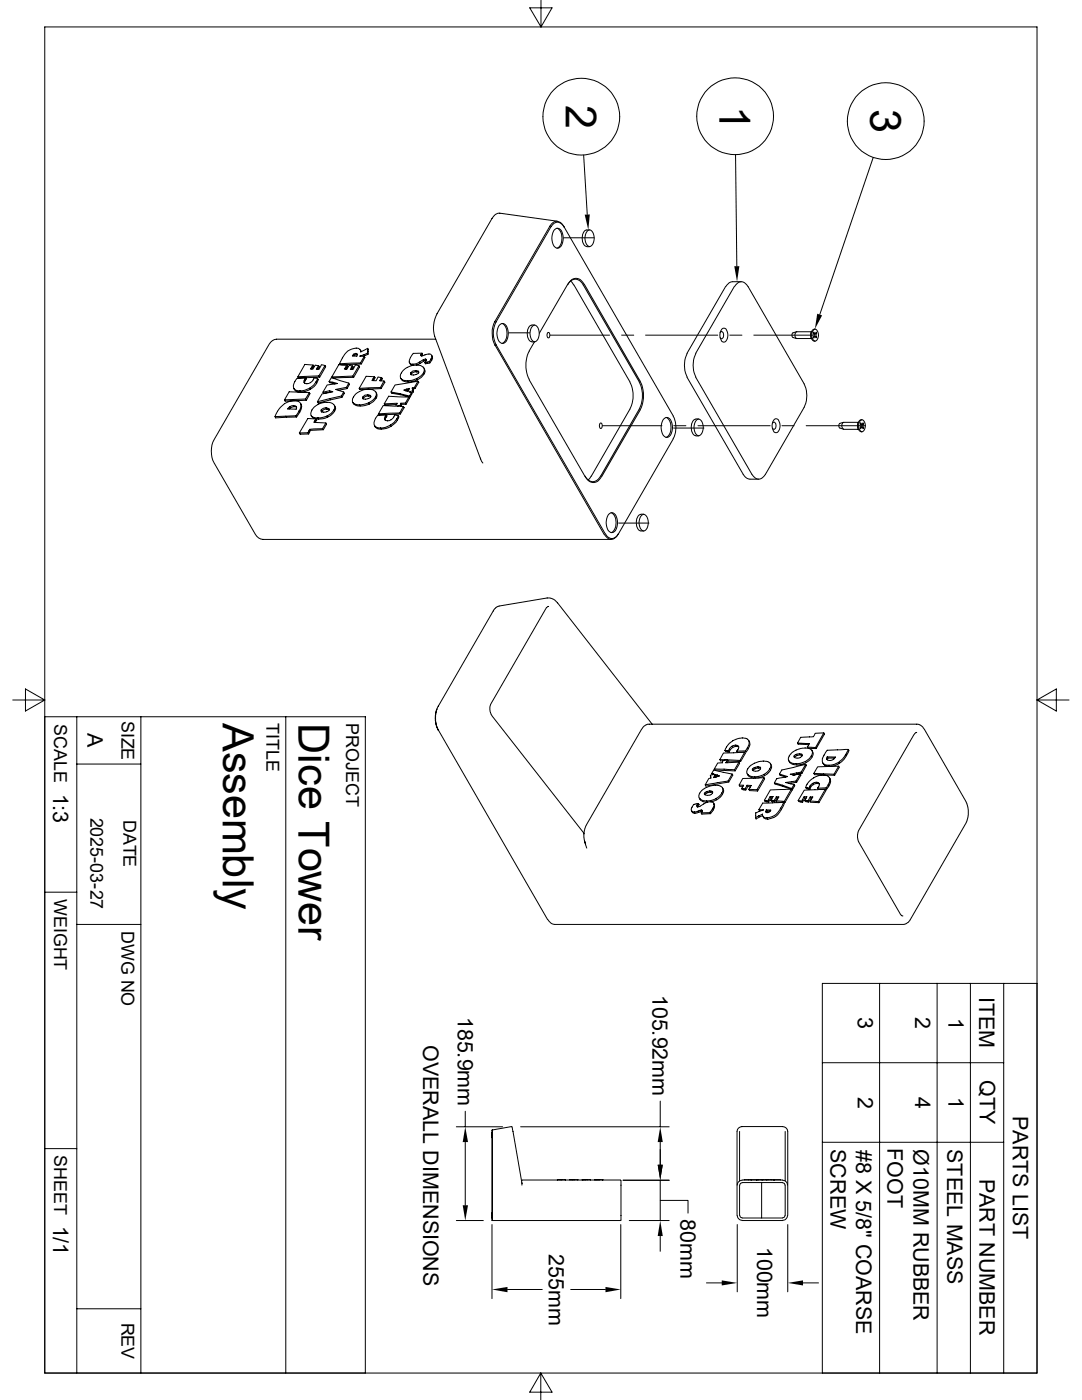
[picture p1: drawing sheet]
<svg xmlns="http://www.w3.org/2000/svg" width="216mm" height="279mm" viewBox="0 0 216 279" stroke-linecap="round" stroke-linejoin="round" font-family="sans-serif">
<g fill="none" stroke="#000" stroke-width=".2">
<path d="M8.9 5.4h198v268.6h-198zM107.9 0v5.4l2.3-3.8h-4.5l2.2 3.8M116.5 30.9l.7 11.9M146.8 30.9l.2 22.2M174.2 31.4l-10.6 31.4M110.5 46a.87 .87 0 0 1 1-.4 .87 .87 0 0 1 .6 .7 2.73 2.73 0 0 1-.6 3.2 1.12 1.12 0 0 1-1.3-1.1v-1.3zM111.1 45.6a2.47 2.47 0 0 1 .7 3.4l-.7 .5M111.3 44.2l-11.6-1.7a1.55 1.55 0 0 0-1.5 1.1l-11 19a6.1 6.1 0 0 0-.5 4.5l9.2 24.6 .5 .7M112.5 45.2a1.45 1.45 0 0 0-1.4-1 1.45 1.45 0 0 0-1.4 .9l-10.9 19a5.3 5.3 0 0 0 0 4.8l21.8 37.8M112.5 45.2l.1 .1M112.5 45.2h.1M112.5 47.5h6"/>
<path d="M112.6 45.3a1.38 1.38 0 0 0-1.3-1 1.38 1.38 0 0 0-1.4 1l-10.9 19a4.9 4.9 0 0 0 0 4.5l21.8 37.8M112.6 45.3l21.8 37.8M113.2 56.9a1.64 1.64 0 0 1 1.6-1.2 1.64 1.64 0 0 1 1.6 1.2l11.2 19.3a6.2 6.2 0 0 1 0 5.5l-7.8 13.3M113.3 56.7l-5.7 9.8M113.3 56.7a1.68 1.68 0 0 1 1.6-1.2 1.68 1.68 0 0 1 1.6 1.2M113.8 56l.7 .9M114.5 56.9l11.2 19.3a6.1 6.1 0 0 1 0 5.5l-7.7 13.3M116.6 56.7l11.2 19.4M117.1 49.2h.5M117.3 46a.8 .8 0 0 1 1.1 .8 2.07 2.07 0 0 1-.6 2.4 1.54 1.54 0 0 1-1-2l.2-.8zM117.6 45.9a1.33 1.33 0 0 0-1.4 1.6l.2 1.1a.82 .82 0 0 0 .7 .6M144.8 57.2l-7.7 13.3"/>
<path d="M146.6 57.2a1.43 1.43 0 0 1 1.3-1 1.43 1.43 0 0 1 1.4 1l11.1 19.4a5.4 5.4 0 0 1 0 4.7l-7.7 13.4a1.43 1.43 0 0 1-1.3 .9 1.43 1.43 0 0 1-1.4-.9l-11.2-19.4a5.6 5.6 0 0 1 .1-4.8l7.6-13.3M147.9 56.2l-2 .1-.4 .2-.7 .7M58.6 77.6a1.47 1.47 0 0 0 1.3 .4M59.9 78l.1 .3M60.8 75.7l-.2 .3 .1 .3a1.23 1.23 0 0 0 1.9-.9l.8 .1a1.57 1.57 0 0 1-.7 1.6 3.5 3.5 0 0 1-3.7 .9l-.4-.4M60.9 75.9l-.1-.2 .2-.3 .1 .2-.3 .9M61 79.6l-4.2 .2 .1 .3 4.2-.2 .7-1.3-.1-.2-4-.2-.9 1.6M61 75.4l-1.7 .1-.5 .6a1.53 1.53 0 0 0-.2 1.5M61.7 78.4l-.7 1.2 .1 .3M61.8 77.5l-1 .4-.9 .1M61.8 77.5l.1 .2M62.2 73.7l.4-.6-.1-.2-1.7-.2-1.4 2.5"/>
<path d="M62.2 73.2l-.3 .5h.5l.5-.8 .7 .1 .1 .2-.3 .5M62.5 72.9l-.3 .3 .2 .2M63.1 76.2l-.5 .7-.8 .6M63.1 76.2l.1 .3M63.3 73.3l-.2 .4h.6l.4-.9 .8 .1 .1 .3-1.2 2.1-4.2 .1-.2-.2 4.2-.2M63.4 75.5l-.3 .7M63.6 73l-.3 .3 .2 .3M64.9 72.9l-1.3 2.1 .2 .3M65.7 76.2l.4-.8 3.5 1.1 .1 .2-.4 .9-1.8 .3M65.7 78l-1.3 .3 .2 .2 1.4-.2M65.9 78.2l-.2-.2 .7 .2-2.1 .4-1 1.6M66.4 76.3l-.7-.1 .1 .2 1 .2"/>
<path d="M66.5 76.5l-.1-.2 1 .2-2.1 .3-.9 1.5M68.1 79l-2.3 .5 .2 .3M68.6 78.2l-.5 .8 .1 .3M69 73.7l.4-.6-.1-.2-1.7-.1-1.4 2.4M69 73.2l-.3 .5h.5l.5-.8 .6 .1 .2 .2-.4 .5M69.1 77.3l-2.1 .4 1.6 .5 .1 .3-.5 .8-4.7 1.1-.2-.2 2.5-.7M69.3 72.9l-.3 .3 .1 .3M69.6 76.5l-.5 .8 .2 .3M70.1 73.4l-.2 .3h.5l.5-.9 .7 .2 .2 .2-1.2 2.1-4.1 .1M70.3 73l-.2 .4 .1 .2M70.4 75.1l-4.2 .1 .1 .2M70.6 70.7v.3"/>
<path d="M71 70.5l-.4 .2M71 70.5l.2 .1v.5l-.9-.1 .3-.3M71 70.5l.2 .2M71.2 70.7l-.5 .3M71.2 70.7l.1 .1M71.6 73l-1.2 2.1 .2 .2M71.9 72.4l-4.2 .2 .2 .2M71.9 69.9l.2 .3M72.4 79.2l.1 .4M72.5 71.1l.9-.4 .1-1-.1-.2-1.4 .7a.85 .85 0 0 0-.5-.7 .85 .85 0 0 0-.9 .1l-.5 .1a3.8 3.8 0 0 0-2.1 2.3l-.3 .6M72.6 70.8l-.8 .3h.9l.1 .2-.7 1.3-4 .2M72.7 71.1l-.8 1.3 .2 .2"/>
<path d="M73.3 70l.1 .7M73.3 70.5l-.7 .3 .2 .2M73.4 78.8l-.6 .1-.4 .3M73.4 78.8l.5 .1M73.4 69.5v.7M73.4 78.8l.1 .2M73.5 79l-.6 .2-.4 .3M73.9 78.9l.1 .1a1.15 1.15 0 0 1-1.7 .5l.1-.3M73.9 78.9l.1 .3-.5-.2M74.5 75.9l.3-.5-.1-.2-1.6-.1-1.4 2.4M74.5 75.5l-.3 .4 .9 .1 .3-.8 .8 .2 .1 .2-.3 .4M74.7 75.2l-.2 .3 .1 .3"/>
<path d="M74.9 79.2a.97 .97 0 0 0 .1-1.1 .97 .97 0 0 0-1-.4 3.3 3.3 0 0 0-3.7 2.1l.1 .5M74.9 79.2l-.5 .7-.8 .5M74.9 79.2l.2 .3M75 78.3l.1 .2a1.86 1.86 0 0 1-1.4 2.1 3.2 3.2 0 0 1-3.1 0l-.2-.3M75.9 75.6l-.2 .4h.9l.2 .3-.8 1.3-4.2 .1-.1-.2 4.2-.2M76.2 75.4l-.3 .2 .2 .3M76.6 76l-.7 1.3 .1 .3M79.9 78.8l-.1-.2 1.9 .4M80 75.5a1.49 1.49 0 0 0 1.3 .5M81.2 77.6l-.6 .3 .8 .2 .3-.6-.5 .1 .1 .3-.4 .1M81.3 76l.1 .2M81.6 79.2l-.7 1.2 .1 .3"/>
<path d="M81.6 77.8l-.3 .1M81.7 72.4l.3 .5h.4M82 74.4v.4M82.3 77.4l.1 .5M82.3 77.7l.2 .5M82.4 78l-.7 .2 .4 .2 .1 .2-.4 .6-3.6-.7-.2-.3 1.8 .4M82.4 72.7l.1 .2M82.7 77.3l-.4 .1 .1 .2M82.8 77.6l-.1-.3 .7-1.2 .2 .2-.8 1.3h-.4l.1 .6-.4 .2-.4 .6 .1 .2M82.9 74h-.5l-.4 .4M82.9 74l.5 .1M82.9 74l.2 .2"/>
<path d="M83.1 74.2l-.7 .1-.3 .3M83.1 75.6l-.9 .3-.9 .1M83.1 75.6l.2 .2M83.4 76.1l-4.6 .7-.8 1.4M83.4 74.1l.2 .1a1.15 1.15 0 0 1-1.7 .4l.1-.2M83.4 74.1l.2 .2-.5-.1M83.7 72.3l-.6 .3-.7 .1M84 70.7v.3a.61 .61 0 0 0 .8-.2l1-.1 .3 .3M84.2 71l-.2-.3 .2-.2 .1 .2-.2 .3M84.2 70.5h-1.7l-.6 .8a1.13 1.13 0 0 0-.2 1.2l.7 .2M84.5 74.4a.97 .97 0 0 0 0-1.1 .97 .97 0 0 0-1-.4 3.3 3.3 0 0 0-3.6 2.1l.1 .5M84.5 74.4l-.6 .7-.8 .5"/>
<path d="M84.5 74.4l.1 .2M84.6 72.1l-.1-.3-.8 .5 .2 .2M84.6 73.4l.1 .3a1.36 1.36 0 0 1-.6 1.6 4 4 0 0 1-3.8 .7l-.3-.5M84.9 71.7l.1 .2-1.9 1M84.9 71.7l.2 .2-.3 .4M84.9 71.7l-.4 .1M85.8 72.4l-.2-.2-.4 .1 .1 .2M86 71.6l-.4 .6M86 71.6l.1 .3M86.1 71a1.2 1.2 0 0 1-1.2 1.6l-.1-.3h.4M86.1 71l-.1 .6M87 67.7h-31.8a1.91 1.91 0 0 0-1.5 1l-11 19.1a5.1 5.1 0 0 0 0 4.6l8.2 14.2a1.91 1.91 0 0 0 1.6 1.1h69.5"/>
<path d="M99.6 65a.87 .87 0 0 1 .9-.4 .87 .87 0 0 1 .7 .7 2.73 2.73 0 0 1-.7 3.2 1.12 1.12 0 0 1-1.2-1.1l-.1-1.3zM100.2 64.6a2.47 2.47 0 0 1 .6 3.4l-.6 .5M101.5 66.4h4.2M105.6 75.8l11.2 19.3a1.68 1.68 0 0 0 1.6 1.2 1.68 1.68 0 0 0 1.6-1.2M105.6 70.1a6.3 6.3 0 0 0 0 5.6M106.1 64.9a1.8 1.8 0 0 0-.8 2.4l.1 .3a.82 .82 0 0 0 .7 .6M106.1 64.9h.6M106.1 68.2h.6M106.3 65a.8 .8 0 0 1 1.2 .8 2.07 2.07 0 0 1-.7 2.4 1.54 1.54 0 0 1-1-2l.2-.8zM106.6 68.2l-1 1.9M109.3 66.4l.1-.1a.66 .66 0 0 1 0 1.1l-.2-.1-.1-.4zM109.8 66.9h11.8"/>
<path d="M124 66.9h2.4M127.7 76.1a6.3 6.3 0 0 1 0 5.7M128.8 66.9h14.4M137.1 75.3l11.2 19.4 .4 .5 .7 .4h2M137.1 70.5a5.4 5.4 0 0 0 0 4.8M143.7 66.4l.2-.2a.79 .79 0 0 1 .5 .7 .79 .79 0 0 1-.5 .7l-.2-.2M144.1 65.7a.65 .65 0 0 1 .7-.1 .65 .65 0 0 1 .3 .6 1.54 1.54 0 0 1-.7 2.1 1.4 1.4 0 0 1-.7-1.8zM145.6 66.9h2.4M150.4 66.9h11.9M158.9 66.2l-.7 .2a.62 .62 0 0 0 0 1l.7 .2M161.9 66.3l-.1 .4 .1 .8M161.9 66.2h-2.9a.79 .79 0 0 0 0 1.4h2.9"/>
<path d="M162.3 65.8a.65 .65 0 0 1 .7 .1 .65 .65 0 0 1 .3 .6l-.1 1a.55 .55 0 0 1-.6 .6 .55 .55 0 0 1-.5-.6l-.1-1zM162.4 66.6h.2l-.2 .1M162.4 66.7v.7l.1-.2M162.4 67.1h.2h-.2M162.5 65.7h.1M162.5 65.7a1.38 1.38 0 0 0 0 2.4h.1M162.5 66.5l-.1-.2-.1 .2 .1 .2M162.6 67.2h.1l.2 .2v-.1M162.7 66.6l.2-.1-.1 .2M162.7 67.2l.2 .1M162.8 67.1l.1 .2M162.9 66.7v.4"/>
<path d="M162.9 66.5v-.2l-.2 .3-.1-.1M54.9 83.1l4.2-.1 .1 .2-4.2 .2zM57.8 81.2l.2 .2-.3 .2M58.5 80.9l-.7 .3M58.5 80.9l.6 .3v.5l-1.7-.1 .4-.4M58.5 80.9l.2 .3M58.7 81.2l-.7 .2M58.7 81.2l.5 .1M59.7 82l.1 .3-.6 .9M59.7 82l-.6 1M60 80.5a1.92 1.92 0 0 0-2.2-.4 4.8 4.8 0 0 0-2.9 3M60 80.5a1.39 1.39 0 0 1-.2 1.8"/>
<path d="M60 80.5a1.7 1.7 0 0 1-.3 1.5M61.6 86l-.1 .4 .1 .2M61.8 85.7l-.2 .3 .2 .3M62.1 83l.5 .4 .4 .2M62.1 83a1.64 1.64 0 0 0 1.4 .4M62.9 84.3l.3-.5-.2-.2-1.6-.1-1.7 2.9M62.9 83.9l-.3 .4 2.4 .1 .2 .3-.7 1.1-2.6 .1-.3 .7-1.7 .1-.2-.3h1.8M63.5 83.4l.1 .3M64.1 81.8l.1 .4M64.3 85.6l-2.5 .1 .1 .2M65 84.4l-.7 1.2 .2 .2M65.1 81.4l-.6 .1-.4 .3"/>
<path d="M65.1 81.4l.5 .1M65.1 81.4l.1 .3M65.2 81.7h-.5l-.5 .4M65.3 83l-1.8 .4M65.3 83l.1 .2M65.6 81.5l.1 .2a1.1 1.1 0 0 1-1.6 .3v-.2M65.6 81.5l.1 .2h-.5M66.6 81.8a1.1 1.1 0 0 0-.1-1.2 1.1 1.1 0 0 0-1.3-.3 2.97 2.97 0 0 0-3.2 2.4l.1 .3M66.6 81.8l-.5 .7-.8 .5M66.6 81.8l.2 .3M66.7 80.9l.1 .3a1.29 1.29 0 0 1-.6 1.5l-1.3 .7-1.8 .2-.2 .3 .1 .2M70.4 80.3l.6 .4 .8 .1"/>
<path d="M71.8 80.8l.1 .2M73.6 80.4l-1.8 .4M73.6 80.4l.1 .2M74.7 84.9a1.34 1.34 0 0 0 1.2 .5M75.9 85.4l.2 .2M76.7 80.6l.9-1.5 4 .1 .1 .3-.7 1.2h-.9l-.1 .4M76.9 83.1l-.1 .6a1.23 1.23 0 0 0 1.9-.9l.8 .1a1.16 1.16 0 0 1-.4 1.3 3.5 3.5 0 0 1-4 1.2l-.4-.5M77 83.4l-.1-.3 .2-.3 .1 .2-.3 .9M77.1 82.8h-1.7l-.5 .7a1.56 1.56 0 0 0-.2 1.4M77.9 84.8a3.5 3.5 0 0 1-2 .6M77.9 84.8l.1 .3M79.2 83.6l-.5 .7-.8 .5"/>
<path d="M79.2 80.7l-2.4 .1-.1-.2 2.6-.1-.3 .6-2.5-.2-1 1.7M79.2 83.6l.1 .2M79.5 82.9l-.3 .7M80 80.9l-.8 .2h1.3l.1 .3-.7 1.2-4.3 .2-.1-.2 4.3-.2M80 80.5l.1 .6M80.5 81.1l-.7 1.3 .1 .2M80.9 80.4l-.9 .1 .1 .2M95.9 91.4v.2M116.7 95a1.64 1.64 0 0 0 1.6 1.1 1.64 1.64 0 0 0 1.5-1.1M118 95l-.7 .8M119.8 84.5l.1-.1a.66 .66 0 0 1 0 1.1l-.2-.2-.1-.3zM120.2 85h11.9"/>
<path d="M127.8 81.8l-7.7 13.3M132.3 83.7a.87 .87 0 0 1 1-.4 .87 .87 0 0 1 .6 .8 2.73 2.73 0 0 1-.6 3.1 1.12 1.12 0 0 1-1.3-1.1v-1.2zM132.9 83.3a2.47 2.47 0 0 1 .6 3.5l-.6 .5M134.3 83.1a4.8 4.8 0 0 1 0 4.4M134.4 87.5l-11 19.1a1.44 1.44 0 0 1-2.3 .7l-.5-.6M134.4 85.4h6.1M134.5 85h2.4M138.9 83.7a1.8 1.8 0 0 0-.9 2.3l.1 .3a.82 .82 0 0 0 .8 .7M138.9 83.6h.5M138.9 87h.5M139.1 83.8a.8 .8 0 0 1 1.1 .7 2.07 2.07 0 0 1-.7 2.5 1.54 1.54 0 0 1-1-2.1l.2-.7zM139.3 85h14.4"/>
<path d="M154.1 84.5l.3-.3a.79 .79 0 0 1 .5 .8 .79 .79 0 0 1-.5 .7l-.3-.2M154.5 83.7a.65 .65 0 0 1 .7 0 .65 .65 0 0 1 .3 .6 1.54 1.54 0 0 1-.6 2.1 1.4 1.4 0 0 1-.8-1.8zM156 85h2.5M160.9 85h11.8M168.3 84.3l-.7 .2a.62 .62 0 0 0 0 .9l.7 .2M168.4 85.7h2.9M171.2 84.3l-.1 .5 .1 .8M171.3 84.3h-2.9a.79 .79 0 0 0 0 1.3M171.7 83.9a.65 .65 0 0 1 .7 .1 .65 .65 0 0 1 .2 .6v1a.55 .55 0 0 1-.6 .6 .55 .55 0 0 1-.5-.6l-.1-1zM171.7 85.2l.3 .1M171.8 84.8v.3M171.8 85.2l.2 .1"/>
<path d="M171.8 85.1l-.1 .3v.2l.2-.3M171.8 86.2h.2M171.9 84.6l-.2-.2v.2l.1 .2M171.9 85.3h.2M172 84.7l-.2 .1M172 83.8a1.27 1.27 0 0 0-.6 2l.4 .3M172 84.7l-.3 .1M172.1 85.3l.2 .1M172.1 85.3l.1 .3 .1-.2M172.1 84.7l.2-.1-.1 .2M172.2 85.1l.1 .3M172.2 84.8v.3"/>
<path d="M172.3 84.6l-.1-.2-.2 .3-.1-.1M120.8 106.6a1.33 1.33 0 0 0 1.3 .9 1.33 1.33 0 0 0 1.3-.9M121.4 102.7a.87 .87 0 0 1 .9-.4 .87 .87 0 0 1 .7 .8 2.73 2.73 0 0 1-.7 3.2 1.12 1.12 0 0 1-1.2-1.1l-.1-1.3zM121.9 102.3a2.47 2.47 0 0 1 .7 3.5l-.7 .5M123.4 104.4h6.1M127.9 102.6h.5M127.9 102.7a1.8 1.8 0 0 0-.9 2.3l.2 .3a.96 .96 0 0 0 1.2 .7M128.1 102.8a.8 .8 0 0 1 1.1 .7 2.07 2.07 0 0 1-.6 2.5 1.54 1.54 0 0 1-1-2.1l.2-.7zM2.5 139.7h6.4l-3.8 2.2v-4.4l3.8 2.2M109.5 121l-.5 .3-11 19.2-.3 .6 .1 .9 .4 .9 18.3 23.4M206.9 139.7l3.9-2.2v4.4l-3.9-2.2h6.4M8.9 143h64v131h-64z"/>
<path d="M15.3 143v131M15.3 152.5h12.8M28.1 143v131M57 143v131M87.2 141.5l-.3 1v1.3l.2 1.1 .4 .8M87.5 145.7h.1M87.5 145.7l21.8 37.8M130.1 144.5l-18.8-24.2-.9-.8-.6-.2h-.6l-9.6 1.6-.9 .6-11.4 19.6-.3 1-.1 1.2 .1 1.2 .5 1.2M139.5 159.3l.3 .4 .5 .3 .8 .1M139.7 159.4l.5 .4 .8 .1M139.7 159.4l.1 .3M140.6 158.3l.1 .3z"/>
<path d="M141 159.9l.1 .2M141.1 158l.1 .2-.5 .3M141.1 158l-.5 .3M141.6 157.9h.2a.36 .36 0 0 1 .4 .3 .36 .36 0 0 1-.3 .4l-.7 .1-.5-.1M141.6 157.9l.2 .2-.6 .1M141.6 157.9l-.5 .1M141.8 158.1l.4 .1M142 154.3l.5 .2-.3 .1zM142 154.3l.4-.6 3.7 .8M142.2 154.6l-.5 .1 .2 .6-.5 .1-.7 1.2 .1 .3 4.6-.8 .8-1.4-.1-.2-.8 1.4 .1 .2M142.5 153.5l4.1 .1M142.7 154.6l.4 .1"/>
<path d="M142.7 154.6l.1 .2-.1 .3-.2-.2M142.7 154.6l-.2 .3M142.8 159.4l-.7 .3-1.1 .2M142.8 159.4l.2 .2M143.1 154.7l.5 .2-1.2 .3 .1-.3M143.1 154.7l.2 .2-.5-.1M143.3 154.9h.1M144 158.3l-.4 .6-.8 .5M144 158.3l.1 .2M144.1 157.2l.3 .7-.6 1.1-.8 .6-1.1 .4M144.1 157.2l-.3-.3-.7-.2-1.2 .1-1.1 .4-.8 .5-.4 .6-.2 .8 .3 .3M144.1 157.2l.2 .4-.3 .7"/>
<path d="M144.2 151.8h-.4l-.2-.2h1.3l-.7 .2-.1 .4-.9 .1-.7 1.2 .2 .2 4 .1M144.7 149.8h.3M145 152l-.2 .2 2.6-.1 .2 .3-.9 1.4M145 152l.1 .2M145 149.8l.4 .1M145 149.8l.2 .3M145.2 151.6l-.2 .4M145.3 155.9l-4.6 .7M145.4 149.9l.1 .3M145.5 149.5l-.1 .4M145.5 149.5l.2 .2M146.1 148.9l-.6 .6"/>
<path d="M146.1 148.9l.1 .3M146.6 153.6l.1 .2M146.8 148.7h.1a.57 .57 0 0 1 .5 .5 .57 .57 0 0 1-.3 .6l-.1 .1M146.8 148.7l-.7 .2M146.8 148.7l.1 .3M147 149.9h1.8l.1 .2M147.4 149.1l-.7-.1-.7 .3-.4 .5-.1 .4-.7-.2-.1-.2M147.4 152.1l-.8 1.5M147.7 151.8l-2.5-.2 .1 .3M147.8 152l-.1-.2 .9-1.7 .1 .3-.9 1.6-2.5-.1-.2 .3M148 157.4h.3M148.3 156.9h-.7l-.1-.2h.9l-.4 .7"/>
<path d="M148.3 157.4l.4 .1M148.3 157.4l.2 .2M148.6 150.1l-4.2 .2-.8 1.3M148.7 157.5l.1 .2M149.1 156.7l-.4 .8M149.1 154.4l.5 .6 1.1 .3M149.2 149.2l-.4 .7M149.2 149.2l.1 .2M149.2 154.6l.6 .3 .8 .1M149.2 157l-.1-.3 .8 .1-.5 .7M149.2 154.6l.2 .3M149.4 147.8l.2 .8-.7 1.5-1.7 .1-.2-.3"/>
<path d="M149.4 147.8l-.4-.4-.6-.1-1.5 .2-1.5 1-.7 1.3M149.4 147.8l.1 .7-.3 .7M149.4 157.5l1.6 .1 .2 .3-1.6-.1zM149.8 157h-.6l-.1 .1a.62 .62 0 0 1-.4 .6 .62 .62 0 0 1-.6-.1l-.1-.2M150.2 153.5v.3zM150.6 155l.1 .3M150.6 153.2l.1 .2-.4 .3M150.6 153.2l-.4 .3M151 157.6l1.4-2.4 .2 .2-1.4 2.5M151.3 153h.1a.36 .36 0 0 1 .4 .4 .36 .36 0 0 1-.4 .4l-.5 .1-.7-.1M151.3 153l.1 .3-.7 .1M151.3 153l-.7 .2"/>
<path d="M151.4 153.3h.4M152.4 154.6l-.8 .3-1 .1M152.4 154.6l.2 .2M152.4 155.2l-4.2 .2-.7 1.3M152.5 159.7l.4 .1M153.3 159.6l-.1 .3M153.3 159.6l.2 .3M153.6 153.5l-.4 .6-.8 .5M153.6 153.5l.2 .2M153.7 159l-.4 .6M153.7 152.4l.3 .8-.6 1-1.4 .9-1.3 .2M153.7 152.4l-.3-.3-.8-.2-1.1 .1-1 .3-.9 .6-.4 .6-.2 .8 .2 .3"/>
<path d="M153.7 152.4l.1 .5-.2 .6M153.8 159.7h.3M153.8 159.2l-.1-.2h.6l-.5 .7M154.1 159.7l.3 .1M154.1 159.7l.2 .3M154.4 159.8l.2 .3M154.5 156.3l1.7 .4M154.9 159l-.5 .8M155.1 159.2l-.2-.2h.5l-.5 .8M155.3 159.3l-.2-.1-.2 .2a.66 .66 0 0 1-1 .5l-.1-.2M155.5 154.5l1.6 .5-2.1 .4-.5 .9 .1 .2 3.2 1M156.2 156.7l1.8 .7"/>
<path d="M156.2 156.7l.1 .3M156.5 159.9l1.4-2.4 .1 .2-1.4 2.4M157.4 151.8l.2 .4M157.5 152.1l.6 .4 .9 .2M157.9 157.5l-4.2 .1-1.2 2.1 .2 .3 .7 .1 .4-.9h.3M157.9 157.5l.2 .1M158 157.4l.5-.9 .1 .3-.5 .8M158 157.4l.1 .2M158.5 150.9v.3zM158.8 155.9l-2 .3 1.7 .3M158.9 152.4l.1 .3M158.9 150.5l.1 .3-.4 .3"/>
<path d="M158.9 150.5l-.4 .4M159 156.1l-.2-.2 .9-1.5 .1 .3-.8 1.4-1.6 .2M159.1 148.3l2.4 .1-.4 .7M159.3 159.8l.3 .1M159.6 150.5a.37 .37 0 0 1 .5 .2 .37 .37 0 0 1-.4 .5l-.4 .1-.8-.1M159.6 150.5l.1 .2-.7 .1M159.6 150.5h-.7M159.7 154.4l-.7 .2a1.43 1.43 0 0 1-1.3-.1l1.2-.2 .1 .2M159.7 150.7h.4M159.9 154.1l-1 .2M160 154.3l-.1-.2 .9-1.6 .1 .2-.9 1.6-1.8 .4M160.1 159.6l-.1 .3"/>
<path d="M160.1 159.6l.1 .3M160.4 159l-.3 .6M160.6 159.7l.3 .1M160.6 159.2l-.2-.2h.6l-.4 .7M160.7 152l-1.1 .4h-.7M160.7 152l.2 .2M160.8 152.5l-4.8 1.2-.5 .8 .2 .2 1.1 .4M160.8 157.2h.3M160.9 159.8l.3 .1M160.9 159.8l.1 .2M161.1 157.2l.4 .1M161.1 157.2l.2 .3"/>
<path d="M161.2 149.3l-.1-.2 1.6 .1 .2 .2M161.2 159.9l.2 .2M161.3 149.4h1.6M161.4 148.6l-2.1-.1-.2-.2 .7-1.1 1.7-.1a.78 .78 0 0 0 1.1-.8h1.8l.1 .2-1.6 2.9M161.5 157.3l.1 .3M161.6 156.9l-.1 .4M161.6 159.9l1.7 .1 .1 .2-1.6-.1zM161.6 156.9l.2 .2M161.7 159l-.5 .9M161.8 159.3l-.1-.3h.5l-.6 .9M161.9 150.9l-.5 .6-.7 .5M161.9 150.9l.2 .2"/>
<path d="M162 149.7l.3 .8-.7 1.2-1.3 .7-1.3 .3M162 149.7l-.6-.3-1.3-.1-1.3 .4-.7 .4-.6 .8-.2 .8 .6 .6 1 .1M162 149.7l.1 .5-.2 .7M162.1 159.3h-.3l-.1 .2a.66 .66 0 0 1-1 .5l-.1-.3M162.2 156.3l-.6 .6M162.2 156.3l.1 .3M162.4 154.3l4 .2 .1 .2M162.9 156.1a.55 .55 0 0 1 .6 .4 .55 .55 0 0 1-.3 .7l-.1 .1M162.9 156.1l-.7 .2M162.9 156.1l.1 .3M163.1 157.3l1.7-.1 .2 .3M163.2 153l4.1-.1 .2 .2-1 1.6-4-.1-.1-.3z"/>
<path d="M163.3 160l1.4-2.5 .1 .3-1.4 2.4M163.5 156.5l-.8-.1-.3 .1-.5 .3-.3 .8-.7-.2-.1-.2M164.1 152.2l.5 .6 .9 .2M164.1 152.2l.5 .4 .8 .1M164.4 146.3l-1.7 2.9M164.7 157.5l-4.2 .2-1.2 2.1 .1 .2 .7 .1 .5-.9 .3 .1M165.1 151l-.1 .2a.67 .67 0 0 0 .4 .6 .67 .67 0 0 0 .7-.2l.6-.5-1.6-.1 .1 .3-.1 .3M165.2 151.3h1.3M165.3 156.6l-.5 .6M165.3 156.6l.1 .2M165.4 152.7l.1 .3M165.5 155.2l.2 .8-.7 1.5-1.8 .1-.1-.3"/>
<path d="M165.5 155.2l-.4-.4-.5-.1h-1l-.8 .3-.8 .4-.7 .7-.5 1.1M165.5 155.2l.1 .7-.3 .7M167.3 152.1l.2 .3-.8 .4-1.2 .2M167.3 152.1l-.8 .5-1.1 .1M167.3 152.9l-.9 1.6M168.7 150.6l.2 .2-.4 .7-1 .9M168.7 150.6l-.5 .8-.9 .7M169.2 149.6l-4.1 .1-1 1.6v.9M169.2 149.6l.2 .2-.5 1M169.2 149.6l-.5 1M182.9 146.2l-.5 .4-11.1 19.1-.2 .8 .2 1.5 8.4 14.5 .5 .3M8.9 178.1h6.4"/>
<path d="M117.1 169.2l-.6-2.1 .1-1.3 .3-1 11.1-19.3 .5-.6 .7-.4 54.1 .1 .7 .3 .4 .6 8.3 14.4 .5 1.7v1.4l-.5 1.4-11.1 19.3-.4 .4-.6 .3-69.9 .1-.8-.3-.6-.7M138 161.8l.1 .2a.95 .95 0 0 0 1.3 .1l.7-.2M138 161.8l.1 .2 .4 .1M138.5 162.1l.1 .2M139.1 160.7l-.1 .3h.2M139.1 160.7l.1 .3M139.3 161.9l-.8 .2M139.3 161.9l.1 .2M139.4 160.4l.1 .2-.3 .4M139.4 160.4a1.4 1.4 0 0 0-1.5 1.1l.1 .3M139.4 160.4l-.3 .3M139.9 161.7a.28 .28 0 0 1 .2 .2 .28 .28 0 0 1-.2 .3"/>
<path d="M139.9 161.7l-.6 .2M139.9 162.2h1.7l.2 .2M139.9 161.7l.2 .2M141.2 160.1h-.1M142.2 161.4l-.6 .8M142.2 161.4l.1 .2M142.4 160.3l.2 .3v.5l-.8 1.3-1.8 .1-.1-.3M142.5 160.4a.83 .83 0 0 0-1.2-.3l-1.7 .9h-.4M142.5 160.4v.4l-.3 .6M142.5 160.4l.1 .3M151.4 162.8l.7-.3 .2 .5M151.4 162.8l-.7 .4"/>
<path d="M151.4 162.8l.2 .2M151.7 161.8h-.1l-.2-.2h1l-1.6 .6-.1 1M152.1 162.8l-1.2 .6-.2-.2M152.2 162.9l.5 .5 .5 .1M152.3 163l.3 .2h.4M152.3 163l.1 .2M152.8 162l.2 .2h.2l.6-.5-.9-.1 .1 .3v.3M152.8 162l.1 .1M152.9 161.6l-.1 .4M153 160l-.1-.2 .5 .3M153 161.9h.7M153 163.2l.2 .3"/>
<path d="M155.8 161.3l-1.1 1.3-.7 .4-1 .2M155.8 161.3l.1 .2M156.2 160.1h-1.2l-.1-.3 1.6 .1 .1 .2M156.4 160.1l.1 .3-.2 .4-1.1 1.8-.7 .5-1.3 .4M156.4 160.1l-4.2 .2-.8 1.3M156.4 160.1l-.6 1.2M156.4 160.1h.2M159.8 160.1l-.2-.2 .5 .2M15.3 184.5h12.8M164.1 196.3h42.8v77.7h-42.8zM175.5 196.3v77.7M187 196.3v77.7"/>
<path d="M193.6 196.3v77.7M200.3 196.3v77.7M131.7 219.8v5.1M164.1 212.1h36.2M8.9 229.2h6.4M91.1 224.9h9.2M92.8 221.8v3.1M92.8 227.9v12.6M98.2 226v1M98.3 225.5v18.1v-17.1M98.3 225.5v1M98.3 226.5h.1"/>
<path d="M102.2 224.9l-3.9 .6M102.2 224.9l1.9 11.2M103.9 224.9h29.6M104.1 236.1l.1 .1M104.1 236.1v.4M104.2 235.5h19.6M104.2 235.5l-.1 .2M111.3 235.4h.1M111.3 235.4l-.1 .1M111.3 235.4v.1M111.3 235.4h.3M111.6 235.4h.2"/>
<path d="M111.6 235.4v.1M111.8 235.4h.3M111.8 235.4v.1M112.1 235.4l.7 .1M112.1 235.4v.1M112.1 235.5h.1M112.8 235.4v.1M113.7 235.4v.1M114.1 235.4l-.4 .1M114.2 235.4l-.1 .1M114.4 235.4l-.2 .1M114.6 235.5h.7"/>
<path d="M114.6 235.4l-.2 .1M115.3 235.4v.1M116.2 235.4h.1M116.2 235.4v.1M116.3 235.4h.2M116.3 235.4v.1M116.5 235.4h.2M116.5 235.4v.1M116.7 235.4h.2M116.7 235.4v.1M116.9 235.4h.3M116.9 235.4v.1"/>
<path d="M117.2 235.4h.7M117.2 235.4v.1M118.7 235.4h.2M118.7 235.4h.1M119 235.5h.2M119 235.4l-.1 .1M119.2 235.4h.1M119.3 235.4h.2M119.3 235.4v.1M119.6 235.4l-.1 .1M120.3 235.4l-.7 .1M123.8 235.5v8.1h-25.5"/>
<path d="M124.3 235.5h9.2M131.7 239.6h5.6v2.5M131.7 227.9v4.6M131.7 235.5v8.1M147.6 225.8v9.9M147.6 236.5v6.1M148.1 236.1a.44 .44 0 0 0-.5 .4M148.1 235.5l-.5 .2a.88 .88 0 0 0-.5 .8M148.1 235.5h8.1M148.1 236h8.1M149.4 235.5h.5M149.4 235.4l-.9 .1"/>
<path d="M149.9 235.4h1.2M151 235.4v.1M151.1 235.5h.2M151.3 235.4h.6M151.9 235.4h.2M151.9 236v7.1M151.9 235.4v.1M152.1 235.4v.1M152.1 235.4h.1M152.2 235.4l.7 .1M152.2 235.4v.1M152.9 235.4h.1"/>
<path d="M153 235.4h.2M153 235.4v.1M153.2 235.4h.7M153.2 235.4v.1M153.9 235.5h.4M154.3 235.4l.1 .1M154.4 235.4h.1M154.5 235.4h.1M154.5 235.4l1.2 .1M156.2 236.1a.44 .44 0 0 1 .4 .4M156.2 235.5l.5 .2 .3 .3 .1 .5M156.7 225.8v9.9"/>
<path d="M156.7 236.5v6.1M164.1 228h36.2M91.1 243.6h5.3M98.2 242.1v1M98.2 244.4v14.8M101.3 257.3h6.9M113.9 257.3h6.9M123.9 244.4v14.8M125.6 243.6h7.9M131.7 246.7v3M141 256h3M147.1 242.6v-16.8a1.01 1.01 0 0 1 1-1h8.1a1.01 1.01 0 0 1 1 1v16.8"/>
<path d="M147.1 242.6l.3 .6 .7 .3M147.1 244.4v13.4M147.6 242.6a.44 .44 0 0 0 .5 .4M148.1 243.1h8.1M148.1 243.6h8.1M156.6 242.6a.44 .44 0 0 1-.4 .4M157.1 242.6l-.1 .4a.88 .88 0 0 1-.8 .5M157.2 244.4v13.4M160.2 256h3.1M15.3 261.2h12.8M107.9 274l-2.2 3.8h4.5l-2.3-3.8v5.4"/>
<circle cx="116" cy="23.3" r="7.7"/>
<circle cx="146.7" cy="23.2" r="7.7"/>
<circle cx="176.7" cy="24.2" r="7.7"/>
</g>
<path d="M116.7 42.8h1l-.3 3.1zM146.5 53.1h1l-.4 3.1zM163.1 62.6l.9 .3-1.4 2.8zM92.8 224.9l.6 3h-1.1zM131.7 224.9l.5 3h-1zM131.2 232.5h1l-.5 3zM92.3 240.5h1.1l-.6 3.1zM98.2 257.3l3.1-.5v1.1zM120.8 256.8l3.1 .5-3.1 .6zM131.7 243.6l.5 3.1h-1zM144 255.5l3.1 .5-3.1 .5zM157.2 256l3-.5v1z" fill="#000"/>
<g font-size="8.6">
<text x="112.9" y="21" transform="rotate(90 112.9 21)">2</text>
<text x="143.6" y="21.1" transform="rotate(90 143.6 21.1)">1</text>
<text x="173.7" y="21.8" transform="rotate(90 173.7 21.8)">3</text>
<text x="44.5" y="144.3" transform="rotate(90 44.5 144.3)">Assembly</text>
<text x="59.6" y="144.3" transform="rotate(90 59.6 144.3)">Dice Tower</text>
</g>
<g font-size="4.3">
<text x="17.5" y="146.3" transform="rotate(90 17.5 146.3)">A</text>
<text x="10.6" y="158.4" transform="rotate(90 10.6 158.4)">1:3</text>
<text x="91.4" y="202.9" transform="rotate(90 91.4 202.9)">185.9mm</text>
<text x="130.2" y="198.5" transform="rotate(90 130.2 198.5)">105.92mm</text>
<text x="171.2" y="203" transform="rotate(90 171.2 203)">3</text>
<text x="182.6" y="203" transform="rotate(90 182.6 203)">2</text>
<text x="189.3" y="203.1" transform="rotate(90 189.3 203.1)">1</text>
<text x="195.4" y="199" transform="rotate(90 195.4 199)">ITEM</text>
<text x="84.4" y="208.5" transform="rotate(90 84.4 208.5)">OVERALL DIMENSIONS</text>
<text x="195.5" y="215.6" transform="rotate(90 195.5 215.6)">QTY</text>
<text x="171.2" y="218.9" transform="rotate(90 171.2 218.9)">2</text>
<text x="182.6" y="218.9" transform="rotate(90 182.6 218.9)">4</text>
<text x="189.3" y="219" transform="rotate(90 189.3 219)">1</text>
<text x="202.1" y="222.7" transform="rotate(90 202.1 222.7)">PARTS LIST</text>
<text x="165.7" y="229.3" transform="rotate(90 165.7 229.3)">SCREW</text>
<text x="170.9" y="229.4" transform="rotate(90 170.9 229.4)">#8 X 5/8&quot; COARSE</text>
<text x="177.1" y="229.1" transform="rotate(90 177.1 229.1)">FOOT</text>
<text x="182.3" y="229.3" transform="rotate(90 182.3 229.3)">Ø10MM RUBBER</text>
<text x="189" y="229.3" transform="rotate(90 189 229.3)">STEEL MASS</text>
<text x="195.5" y="235.2" transform="rotate(90 195.5 235.2)">PART NUMBER</text>
<text x="10.6" y="244.6" transform="rotate(90 10.6 244.6)">1/1</text>
<text x="135.8" y="243.2" transform="rotate(90 135.8 243.2)">80mm</text>
<text x="109.5" y="250.3" transform="rotate(90 109.5 250.3)">255mm</text>
<text x="151.1" y="248.8" transform="rotate(90 151.1 248.8)">100mm</text>
</g>
<g font-size="3.6">
<text x="24.3" y="143.8" transform="rotate(90 24.3 143.8)">SIZE</text>
<text x="10.8" y="144.5" transform="rotate(90 10.8 144.5)">SCALE</text>
<text x="53.2" y="144.3" transform="rotate(90 53.2 144.3)">TITLE</text>
<text x="69" y="144.3" transform="rotate(90 69 144.3)">PROJECT</text>
<text x="18" y="163.2" transform="rotate(90 18 163.2)">2025-03-27</text>
<text x="24.6" y="163.6" transform="rotate(90 24.6 163.6)">DATE</text>
<text x="10.8" y="179.4" transform="rotate(90 10.8 179.4)">WEIGHT</text>
<text x="24.3" y="185.8" transform="rotate(90 24.3 185.8)">DWG NO</text>
<text x="10.8" y="230.5" transform="rotate(90 10.8 230.5)">SHEET</text>
<text x="24.3" y="264" transform="rotate(90 24.3 264)">REV</text>
</g>
</svg>
